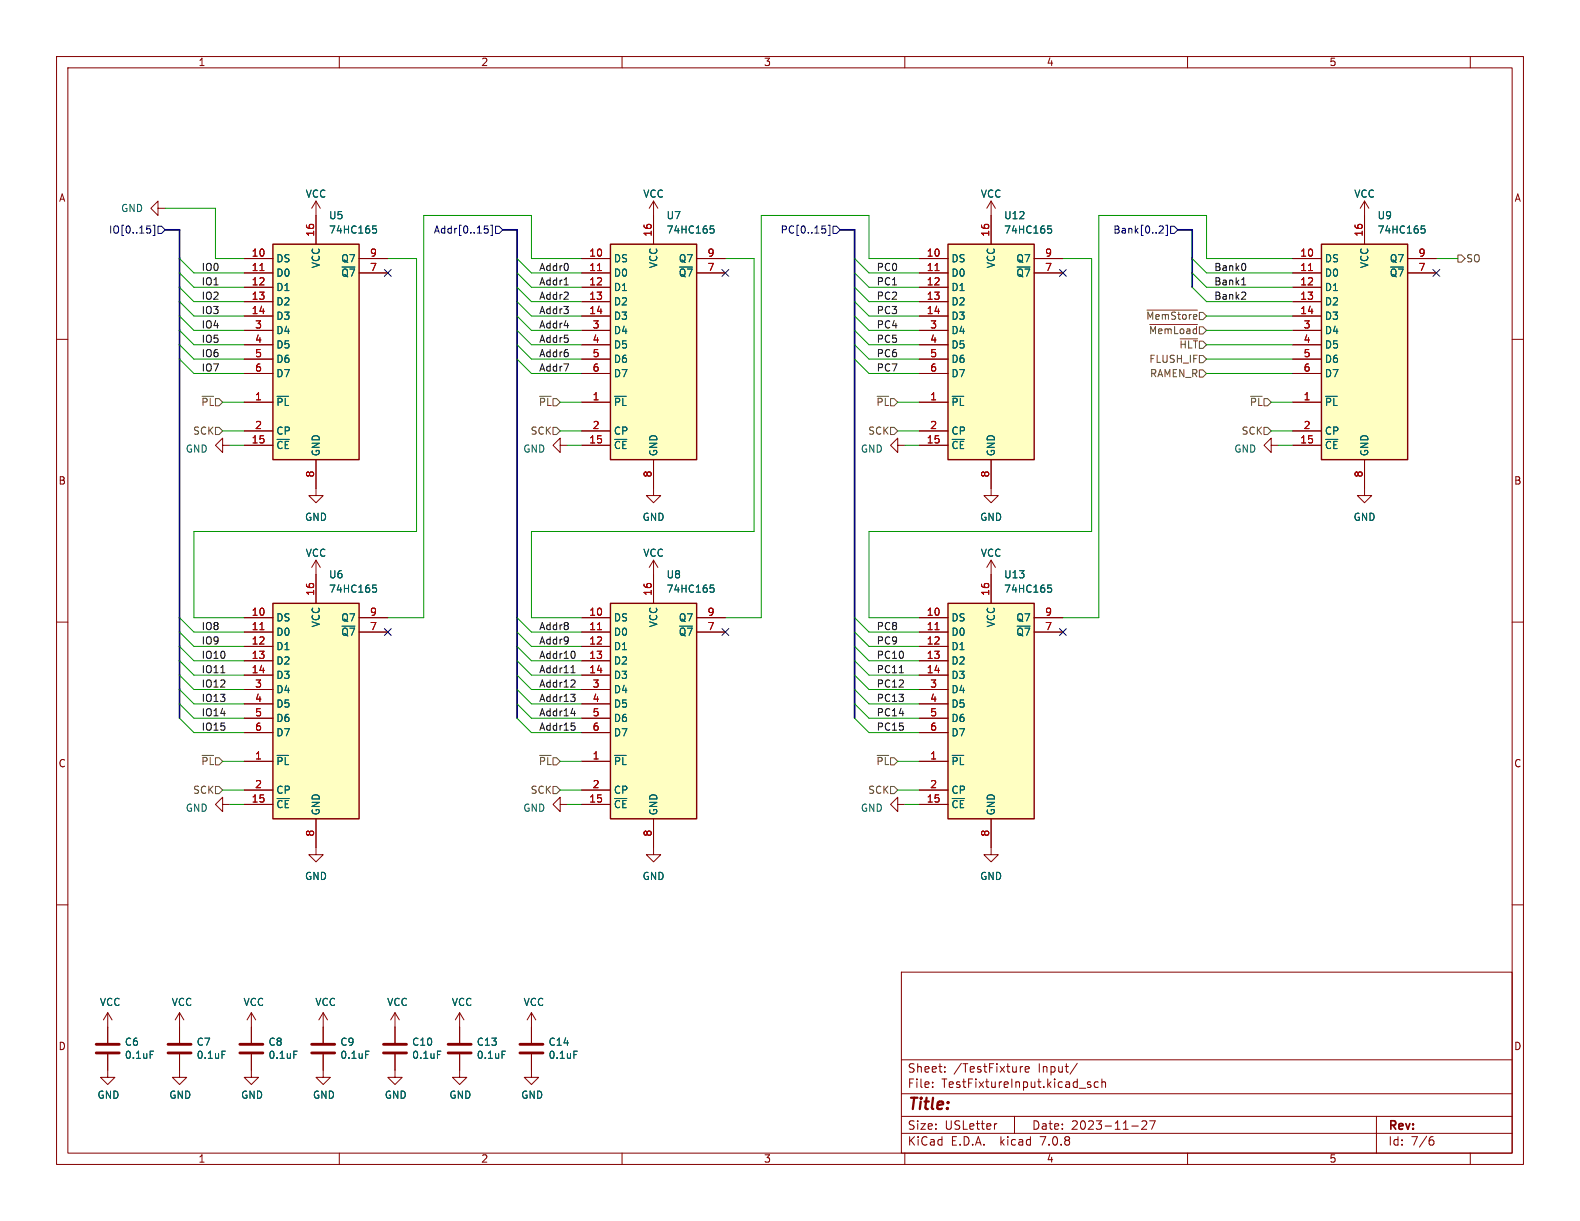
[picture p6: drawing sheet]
<svg xmlns="http://www.w3.org/2000/svg" width="279mm" height="216mm" viewBox="0 0 279 216" stroke-linecap="round" stroke-linejoin="round" font-family="sans-serif">
<g fill="none" stroke="#840000" stroke-width=".18">
<path d="M10 10h259.4v195.9h-259.4zM12 12h255.4v191.9h-255.4zM60 10v2M110 10v2M160 10v2M210 10v2M260 10v2M27.9 36.8v-1.2l-1.2 1.2 1.2 1.3v-1.3h1.3M55.9 35.6v7.6M55.9 35.6l-.8 1.2M55.9 35.6l.7 1.2M115.6 35.6l-.8 1.2"/>
<path d="M115.6 35.6v7.6M115.6 35.6l.7 1.2M175.3 35.6v7.6M175.3 35.6l-.8 1.2M175.3 35.6l.7 1.2M241.3 35.6v7.6M241.3 35.6l-.8 1.2M241.3 35.6l.8 1.2M10 60h2M43.2 45.7h5.1M43.2 48.3h5.1M43.2 50.8h5.1"/>
<path d="M43.2 53.3h5.1M43.2 55.9h5.1M43.2 58.4h5.1M63.5 45.7h5.1M63.5 48.3h5.1M102.9 45.7h5M102.9 48.3h5M102.9 50.8h5M102.9 53.3h5M102.9 55.9h5M102.9 58.4h5M123.2 45.7h5.1"/>
<path d="M123.2 48.3h5.1M162.6 45.7h5M162.6 48.3h5M162.6 50.8h5M162.6 53.3h5M162.6 55.9h5M162.6 58.4h5M182.9 45.7h5.1M182.9 48.3h5.1M228.6 45.7h5.1M228.6 48.3h5.1M228.6 50.8h5.1"/>
<path d="M228.6 53.3h5.1M228.6 55.9h5.1M228.6 58.4h5.1M248.9 45.7h5.1M248.9 48.3h5.1M267.4 60h2M39.4 78.7v-1.2l-1.3 1.2 1.3 1.3v-1.3h1.2M43.2 71.1h5.1M43.2 78.7h5.1M43.2 76.2h5.1M43.2 61h5.1M43.2 63.5h5.1"/>
<path d="M43.2 66h5.1M99.1 78.7v-1.2l-1.3 1.2 1.3 1.3v-1.3h1.2M102.9 71.1h5M102.9 78.7h5M102.9 76.2h5M102.9 61h5M102.9 63.5h5M102.9 66h5M158.7 78.7v-1.2l-1.2 1.2 1.2 1.3v-1.3h1.3M162.6 71.1h5M162.6 78.7h5M162.6 76.2h5"/>
<path d="M162.6 61h5M162.6 63.5h5M162.6 66h5M224.8 78.7v-1.2l-1.3 1.2 1.3 1.3v-1.3h1.3M228.6 71.1h5.1M228.6 78.7h5.1M228.6 76.2h5.1M228.6 61h5.1M228.6 63.5h5.1M228.6 66h5.1M55.9 81.3v6.3h1.2l-1.2 1.3-1.3-1.3h1.3M55.9 99.1v7.6"/>
<path d="M55.9 99.1l-.8 1.2M55.9 99.1l.7 1.2M115.6 81.3v6.3h1.2l-1.2 1.3-1.3-1.3h1.3M115.6 99.1v7.6M115.6 99.1l-.8 1.2M115.6 99.1l.7 1.2M175.3 81.3v6.3h1.2l-1.2 1.3-1.3-1.3h1.3M175.3 99.1v7.6M175.3 99.1l-.8 1.2M175.3 99.1l.7 1.2M241.3 81.3v6.3h1.3l-1.3 1.3-1.3-1.3h1.3M10 110h2"/>
<path d="M43.2 109.2h5.1M43.2 111.8h5.1M43.2 114.3h5.1M43.2 116.8h5.1M43.2 119.4h5.1M63.5 109.2h5.1M63.5 111.8h5.1M102.9 109.2h5M102.9 111.8h5M102.9 114.3h5M102.9 116.8h5M102.9 119.4h5"/>
<path d="M123.2 109.2h5.1M123.2 111.8h5.1M162.6 109.2h5M162.6 111.8h5M162.6 114.3h5M162.6 116.8h5M162.6 119.4h5M182.9 109.2h5.1M182.9 111.8h5.1M267.4 110h2M43.2 134.6h5.1M43.2 139.7h5.1"/>
<path d="M43.2 121.9h5.1M43.2 124.5h5.1M43.2 127h5.1M43.2 129.5h5.1M102.9 134.6h5M102.9 139.7h5M102.9 121.9h5M102.9 124.5h5M102.9 127h5M102.9 129.5h5M162.6 134.6h5M162.6 139.7h5"/>
<path d="M162.6 121.9h5M162.6 124.5h5M162.6 127h5M162.6 129.5h5M10 160h2M39.4 142.2v-1.2l-1.3 1.2 1.3 1.3v-1.3h1.2M43.2 142.2h5.1M55.9 144.8v6.3h1.2l-1.2 1.3-1.3-1.3h1.3M99.1 142.2v-1.2l-1.3 1.2 1.3 1.3v-1.3h1.2M102.9 142.2h5M115.6 144.8v6.3h1.2l-1.2 1.3-1.3-1.3h1.3M158.7 142.2v-1.2l-1.2 1.2 1.2 1.3v-1.3h1.3"/>
<path d="M162.6 142.2h5M175.3 144.8v6.3h1.2l-1.2 1.3-1.3-1.3h1.3M267.4 160h2M19 179.1v5.3M19 179.1l-.7 1.2M19 179.1l.8 1.2M31.7 179.1v5.3M31.7 179.1l-.7 1.2M31.7 179.1l.8 1.2M44.4 179.1l-.7 1.2M44.4 179.1v5.3M44.4 179.1l.8 1.2"/>
<path d="M57.1 179.1v5.3M57.1 179.1l-.7 1.2M57.1 179.1l.8 1.2M69.8 179.1v5.3M69.8 179.1l-.7 1.2M69.8 179.1l.8 1.2M81.3 179.1v5.3M81.3 179.1l-.8 1.2M81.3 179.1l.7 1.2M94 179.1v5.3M94 179.1l-.8 1.2M94 179.1l.7 1.2"/>
<path d="M159.4 171.9h108v32h-108zM19 186.4v4.1h1.3l-1.3 1.3-1.2-1.3h1.2M31.7 186.4v4.1h1.3l-1.3 1.3-1.2-1.3h1.2M44.4 186.4v4.1h1.3l-1.3 1.3-1.2-1.3h1.2M57.1 186.4v4.1h1.3l-1.3 1.3-1.2-1.3h1.2M69.8 186.4v4.1h1.3l-1.3 1.3-1.2-1.3h1.2M81.3 186.4v4.1h1.2l-1.2 1.3-1.3-1.3h1.3M94 186.4v4.1h1.2l-1.2 1.3-1.3-1.3h1.3M159.4 197.4h108M159.4 193.4h108M159.4 187.4h108M164.9 192.1v.2"/>
<path d="M164.9 191.4v.1M167.1 189.4v.2M167.1 188.7v.1M176.3 198.7l-.3 .1M179.4 197.4v3M180.4 188.6v1M180.9 188.6l-.3 .1-.2 .2M181.3 189.1l.7-.2-.1-.2-.4-.1-.2 .2 .1 .7h.5M190.5 188l-1.3 1.9M192.9 191.4l-.4-.1-.2 .2 .1 .2 .5 .2v.3h-.6M194.2 191.4l-.4-.1-.3 .3v.4l.1 .2h.6M194.9 191.4l.2-.1 .3 .1 .1 .9"/>
<path d="M194.9 190.8v1.5M200.1 199.1h1.2M201.9 198.3l.6-.1 .2 .1 .1 .3-.9 1.1h.9M203.3 198.2h1l-.7 1.5M243.4 197.4v6.5M60 203.9v2M110 203.9v2M159.4 200.4h108M160 203.9v2M210 203.9v2M253 201.6h.3l.3 .2-.1 .5-.5 .2M253.4 201l-.4 .1"/>
<path d="M260 203.9v2"/>
</g>
<g fill="none" stroke="#840000" stroke-width=".51">
<path d="M17 186.2h4.1M17 184.7h4.1M29.7 186.2h4.1M29.7 184.7h4.1M42.4 186.2h4.1M42.4 184.7h4.1M55.1 186.2h4.1M55.1 184.7h4.1M67.8 186.2h4.1M67.8 184.7h4.1M79.2 186.2h4.1M79.2 184.7h4.1"/>
<path d="M91.9 186.2h4.1M91.9 184.7h4.1"/>
</g>
<g fill="none" stroke="#006464" stroke-width=".18">
<path d="M65.9 39.9h.6M125.6 39.9h.6M185.3 39.9h.6M251.3 39.9h.7M66 40.4h.3l.3 .3-.1 .4-.5 .1M125.7 40.4h.3l.3 .3-.1 .4-.5 .1M185.4 40.4h.3l.3 .3-.1 .4-.5 .1M251.5 40.4h.3l.2 .3v.4l-.5 .1M49 70.1h2M108.7 70.1h2M168.4 70.1h2M234.4 70.1h2.1"/>
<path d="M65.9 103.4h.6M66 103.9h.3l.3 .3-.1 .4-.5 .1M125.6 103.4h.6M125.7 103.9h.3l.3 .3-.1 .4-.5 .1M185.3 103.4h.6M185.4 103.9h.3l.3 .3-.1 .4-.5 .1M49 133.6h2M108.7 133.6h2M168.4 133.6h2M26.6 185.9h.6M39.3 185.9h.6M52 185.9h.6"/>
<path d="M64.7 185.9h.6M77.4 185.9h.6M88.8 185.9h.6M101.5 185.9h.6"/>
</g>
<g fill="#ffffc2" stroke="#ffffc2" stroke-width=".18">
<path d="M233.7 43.2h15.2v38.1h-15.2z"/>
<path d="M167.6 106.7h15.3v38.1h-15.3z"/>
<path d="M167.6 43.2h15.3v38.1h-15.3z"/>
<path d="M48.3 43.2h15.2v38.1h-15.2z"/>
<path d="M48.3 106.7h15.2v38.1h-15.2z"/>
<path d="M107.9 43.2h15.3v38.1h-15.3z"/>
<path d="M107.9 106.7h15.3v38.1h-15.3z"/>
</g>
<path d="M48.3 43.2h15.2v38.1h-15.2zM107.9 43.2h15.3v38.1h-15.3zM167.6 43.2h15.3v38.1h-15.3zM233.7 43.2h15.2v38.1h-15.2zM48.3 106.7h15.2v38.1h-15.2zM107.9 106.7h15.3v38.1h-15.3zM167.6 106.7h15.3v38.1h-15.3z" fill="none" stroke="#840000" stroke-width=".25"/>
<path d="M46 47.8h.7M105.7 47.8h.7M165.3 47.8h.8M231.4 47.8h.7M46 111.3h.7M105.7 111.3h.7M165.3 111.3h.8" fill="none" stroke="#a90000" stroke-width=".18"/>
<g fill="none" stroke="#725600" stroke-width=".18">
<path d="M202.8 54.8h9M203.3 57.4h8.5M208.7 59.9h3.1M257.8 45.1h.6l.7 .6-.7 .7h-.6zM35.7 70.1h2.1M38.1 75.6h.6l.7 .6-.7 .6h-.6zM95.4 70.1h2.1M97.8 75.6h.6l.7 .6-.7 .6h-.6zM155.1 70.1h2.1M157.5 75.6h.6l.6 .6-.6 .6h-.6zM212.1 62.9h.6l.7 .6-.7 .6h-.6zM212.1 65.4h.6l.7 .6-.7 .7h-.6z"/>
<path d="M221.1 70.1h2.1M223.5 75.6h.7l.6 .6-.6 .6h-.7zM35.7 133.6h2.1M38.1 139.1h.6l.7 .6-.7 .6h-.6zM95.4 133.6h2.1M97.8 139.1h.6l.7 .6-.7 .6h-.6zM155.1 133.6h2.1M157.5 139.1h.6l.6 .6-.6 .6h-.6z"/>
</g>
<g fill="none" stroke="#000084" stroke-width=".18">
<path d="M26 39.9h.6M27.1 39.8h.3v1.8h-.3M85.7 39.9h.6M86.8 39.8h.3v1.8h-.3M145.4 39.9h.6M146.5 39.8h.3v1.8h-.3M205.2 39.9l.4 .1 .1 .3-.8 .9h.8M206.1 39.8h.3v1.8h-.3M26.4 40.4l.2 .3v.3l-.2 .2M27.9 40h.7l.6 .6-.6 .7h-.7zM68 47.7l1.2 1.2M69.2 47.7l-1.2 1.2"/>
<path d="M85.7 40.5l.4-.1 .2 .3-.1 .5h-.5M87.6 40h.7l.6 .6-.6 .7h-.7zM127.7 47.7l1.2 1.2M128.9 47.7l-1.2 1.2M145.8 40.4l.2 .3v.3l-.2 .2M147.3 40h.7l.6 .6-.6 .7h-.7zM187.4 47.7l1.2 1.2M188.6 47.7l-1.2 1.2M207 40h.6l.7 .6-.7 .7h-.6zM253.4 47.7l1.2 1.2M254.6 47.7l-1.2 1.2M68 111.2l1.2 1.2"/>
<path d="M69.2 111.2l-1.2 1.2M127.7 111.2l1.2 1.2M128.9 111.2l-1.2 1.2M187.4 111.2l1.2 1.2M188.6 111.2l-1.2 1.2"/>
</g>
<g fill="none" stroke="#0f0f0f" stroke-width=".18">
<path d="M99.8 50.4h.7M99.8 57.6h.8M219.6 50.4h.7M219.8 49.3l.1-.2v1.3M220.2 46.7l.1 .3-.1 .7M220.2 51.7l.1 .2-.1 .3-.7 .7h.8M99.7 64.3h.9l-.6 1.3M39 119h.8M101 119h.7M101.2 117.9l.1-.2v1.3M101.4 115.1a.79 .79 0 0 1 0 1.3M159 119h.8"/>
<path d="M100.9 122.8h.8l-.4 .4M101 126.2h.8M101 127.8h.6M101.5 128.3l.2 .3v.3l-.2 .2M101.5 120.2l.2 .3-.1 .3-.7 .7h.8M101.5 123.2l.2 .3v.3l-.2 .2M101.6 125.7v.9"/>
</g>
<path d="M29.2 40.6h2.5v86.4M88.9 40.6h2.5v86.4M148.6 40.6h2.5v86.4M208.3 40.6h2.5v10.2" fill="none" stroke="#000084" stroke-width=".3"/>
<g fill="none" stroke="#009600" stroke-width=".18">
<path d="M29.2 36.8h8.9v8.9h5.1M31.7 53.3l2.6 2.6h8.9M31.7 50.8l2.6 2.5h8.9M31.7 48.3l2.6 2.5h8.9M31.7 45.7l2.6 2.6h8.9M31.7 55.9l2.6 2.5h8.9M31.7 58.4l2.6 2.6h8.9M68.6 45.7h5.1v48.3h-39.4v15.2h8.9M91.4 53.3l2.6 2.6h8.9M91.4 50.8l2.6 2.5h8.9M91.4 48.3l2.6 2.5h8.9M91.4 45.7l2.6 2.6h8.9"/>
<path d="M91.4 55.9l2.6 2.5h8.9M91.4 58.4l2.6 2.6h8.9M102.9 45.7h-8.9v-7.6h-19.1v71.1h-6.3M128.3 45.7h5v48.3h-39.3v15.2h8.9M151.1 53.3l2.6 2.6h8.9M151.1 50.8l2.6 2.5h8.9M151.1 48.3l2.6 2.5h8.9M151.1 45.7l2.6 2.6h8.9M151.1 55.9l2.6 2.5h8.9M151.1 58.4l2.6 2.6h8.9M162.6 45.7h-8.9v-7.6h-19.1v71.1h-6.3M188 45.7h5v48.3h-39.3v15.2h8.9"/>
<path d="M210.8 50.8l2.6 2.5h15.2M210.8 48.3l2.6 2.5h15.2M210.8 45.7l2.6 2.6h15.2M213.4 55.9h15.2M213.4 58.4h15.2M228.6 45.7h-15.2v-7.6h-19.1v71.1h-6.3M254 45.7h3.8M31.7 63.5l2.6 2.5h8.9M31.7 61l2.6 2.5h8.9M39.4 71.1h3.8M39.4 76.2h3.8M40.6 78.7h2.6"/>
<path d="M91.4 63.5l2.6 2.5h8.9M91.4 61l2.6 2.5h8.9M99.1 71.1h3.8M99.1 76.2h3.8M100.3 78.7h2.6M151.1 63.5l2.6 2.5h8.9M151.1 61l2.6 2.5h8.9M158.7 71.1h3.9M158.7 76.2h3.9M160 78.7h2.6M213.4 66h15.2M213.4 63.5h15.2"/>
<path d="M213.4 61h15.2M224.8 71.1h3.8M224.8 76.2h3.8M226.1 78.7h2.5M31.7 119.4l2.6 2.5h8.9M31.7 116.8l2.6 2.6h8.9M31.7 109.2l2.6 2.6h8.9M31.7 114.3l2.6 2.5h8.9M31.7 111.8l2.6 2.5h8.9M91.4 119.4l2.6 2.5h8.9M91.4 116.8l2.6 2.6h8.9M91.4 109.2l2.6 2.6h8.9"/>
<path d="M91.4 114.3l2.6 2.5h8.9M91.4 111.8l2.6 2.5h8.9M151.1 119.4l2.6 2.5h8.9M151.1 116.8l2.6 2.6h8.9M151.1 109.2l2.6 2.6h8.9M151.1 114.3l2.6 2.5h8.9M151.1 111.8l2.6 2.5h8.9M31.7 124.5l2.6 2.5h8.9M31.7 121.9l2.6 2.6h8.9M31.7 127l2.6 2.5h8.9M39.4 139.7h3.8M39.4 134.6h3.8"/>
<path d="M91.4 124.5l2.6 2.5h8.9M91.4 121.9l2.6 2.6h8.9M91.4 127l2.6 2.5h8.9M99.1 139.7h3.8M99.1 134.6h3.8M151.1 124.5l2.6 2.5h8.9M151.1 121.9l2.6 2.6h8.9M151.1 127l2.6 2.5h8.9M158.7 139.7h3.9M158.7 134.6h3.9M40.6 142.2h2.6M100.3 142.2h2.6"/>
<path d="M160 142.2h2.6"/>
</g>
<text font-size="2.8" fill="#840000" x="160.4" y="196.8">Title:</text>
<g font-size="2.1" fill="#840000">
<text x="160.4" y="189.9">Sheet:</text>
<text x="168.6" y="189.9">/TestFixture</text>
<text x="183.6" y="189.9">Input/</text>
<text x="160.4" y="192.6">File:</text>
<text x="166.5" y="192.6">TestFixtureInput.kicad_sch</text>
<text x="160.4" y="202.8">KiCad</text>
<text x="160.4" y="200">Size:</text>
<text x="167.1" y="200">USLetter</text>
<text x="168.1" y="202.8">E.D.A.</text>
<text x="177" y="202.8">kicad</text>
<text x="182.4" y="200">Date:</text>
<text x="184.2" y="202.8">7.0.8</text>
<text x="189.4" y="200">2023-11-27</text>
<text x="245.4" y="200.2">Rev:</text>
<text x="245.4" y="202.8">Id:</text>
<text x="249.5" y="202.8">7/6</text>
</g>
<g font-size="1.8" fill="#840000">
<text x="35" y="11.9">1</text>
<text x="85" y="11.9">2</text>
<text x="135" y="11.9">3</text>
<text x="185" y="11.9">4</text>
<text x="235" y="11.9">5</text>
<text x="10.3" y="35.9">A</text>
<text x="267.7" y="35.9">A</text>
<text x="10.3" y="85.9">B</text>
<text x="267.7" y="85.9">B</text>
<text x="10.3" y="135.9">C</text>
<text x="267.7" y="135.9">C</text>
<text x="10.3" y="185.9">D</text>
<text x="267.7" y="185.9">D</text>
<text x="35" y="205.8">1</text>
<text x="85" y="205.8">2</text>
<text x="135" y="205.8">3</text>
<text x="185" y="205.8">4</text>
<text x="235" y="205.8">5</text>
</g>
<g font-size="1.8" fill="#006464">
<text x="54" y="35.2">VCC</text>
<text x="113.7" y="35.2">VCC</text>
<text x="173.3" y="35.2">VCC</text>
<text x="239.4" y="35.2">VCC</text>
<text x="21.3" y="37.7">GND</text>
<text x="58.1" y="39">U5</text>
<text x="58.1" y="41.5">74HC165</text>
<text x="117.8" y="39">U7</text>
<text x="117.8" y="41.5">74HC165</text>
<text x="177.5" y="39">U12</text>
<text x="177.5" y="41.5">74HC165</text>
<text x="243.5" y="39">U9</text>
<text x="243.5" y="41.5">74HC165</text>
<text x="48.8" y="46.6">DS</text>
<text x="56.7" y="47.5" transform="rotate(-90 56.7 47.5)">VCC</text>
<text x="60.2" y="46.6">Q7</text>
<text x="108.5" y="46.6">DS</text>
<text x="116.4" y="47.5" transform="rotate(-90 116.4 47.5)">VCC</text>
<text x="119.9" y="46.6">Q7</text>
<text x="168.1" y="46.6">DS</text>
<text x="176.1" y="47.5" transform="rotate(-90 176.1 47.5)">VCC</text>
<text x="179.6" y="46.6">Q7</text>
<text x="234.2" y="46.6">DS</text>
<text x="242.2" y="47.5" transform="rotate(-90 242.2 47.5)">VCC</text>
<text x="245.7" y="46.6">Q7</text>
<text x="48.8" y="49.1">D0</text>
<text x="48.8" y="51.7">D1</text>
<text x="60.2" y="49.1">~{Q7}</text>
<text x="108.5" y="49.1">D0</text>
<text x="108.5" y="51.7">D1</text>
<text x="119.9" y="49.1">~{Q7}</text>
<text x="168.1" y="49.1">D0</text>
<text x="168.1" y="51.7">D1</text>
<text x="179.6" y="49.1">~{Q7}</text>
<text x="234.2" y="49.1">D0</text>
<text x="234.2" y="51.7">D1</text>
<text x="245.7" y="49.1">~{Q7}</text>
<text x="48.8" y="54.2">D2</text>
<text x="48.8" y="56.7">D3</text>
<text x="48.8" y="59.3">D4</text>
<text x="108.5" y="54.2">D2</text>
<text x="108.5" y="56.7">D3</text>
<text x="108.5" y="59.3">D4</text>
<text x="168.1" y="54.2">D2</text>
<text x="168.1" y="56.7">D3</text>
<text x="168.1" y="59.3">D4</text>
<text x="234.2" y="54.2">D2</text>
<text x="234.2" y="56.7">D3</text>
<text x="234.2" y="59.3">D4</text>
<text x="48.8" y="61.8">D5</text>
<text x="48.8" y="64.4">D6</text>
<text x="108.5" y="61.8">D5</text>
<text x="108.5" y="64.4">D6</text>
<text x="168.1" y="61.8">D5</text>
<text x="168.1" y="64.4">D6</text>
<text x="234.2" y="61.8">D5</text>
<text x="234.2" y="64.4">D6</text>
<text x="48.8" y="72">~{PL}</text>
<text x="48.8" y="66.9">D7</text>
<text x="108.5" y="72">~{PL}</text>
<text x="108.5" y="66.9">D7</text>
<text x="168.1" y="72">~{PL}</text>
<text x="168.1" y="66.9">D7</text>
<text x="234.2" y="72">~{PL}</text>
<text x="234.2" y="66.9">D7</text>
<text x="48.8" y="77.1">CP</text>
<text x="108.5" y="77.1">CP</text>
<text x="168.1" y="77.1">CP</text>
<text x="234.2" y="77.1">CP</text>
<text x="32.7" y="80.2">GND</text>
<text x="48.8" y="79.6">~{CE}</text>
<text x="56.7" y="80.8" transform="rotate(-90 56.7 80.8)">GND</text>
<text x="92.4" y="80.2">GND</text>
<text x="108.5" y="79.6">~{CE}</text>
<text x="116.4" y="80.8" transform="rotate(-90 116.4 80.8)">GND</text>
<text x="152.1" y="80.2">GND</text>
<text x="168.1" y="79.6">~{CE}</text>
<text x="176.1" y="80.8" transform="rotate(-90 176.1 80.8)">GND</text>
<text x="218.2" y="80.2">GND</text>
<text x="234.2" y="79.6">~{CE}</text>
<text x="242.2" y="80.8" transform="rotate(-90 242.2 80.8)">GND</text>
<text x="53.8" y="92.3">GND</text>
<text x="113.5" y="92.3">GND</text>
<text x="173.2" y="92.3">GND</text>
<text x="239.3" y="92.3">GND</text>
<text x="54" y="98.7">VCC</text>
<text x="113.7" y="98.7">VCC</text>
<text x="173.3" y="98.7">VCC</text>
<text x="58.1" y="102.5">U6</text>
<text x="58.1" y="105">74HC165</text>
<text x="117.8" y="102.5">U8</text>
<text x="117.8" y="105">74HC165</text>
<text x="177.5" y="102.5">U13</text>
<text x="177.5" y="105">74HC165</text>
<text x="48.8" y="110.1">DS</text>
<text x="48.8" y="112.6">D0</text>
<text x="56.7" y="111" transform="rotate(-90 56.7 111)">VCC</text>
<text x="60.2" y="112.6">~{Q7}</text>
<text x="60.2" y="110.1">Q7</text>
<text x="108.5" y="110.1">DS</text>
<text x="108.5" y="112.6">D0</text>
<text x="116.4" y="111" transform="rotate(-90 116.4 111)">VCC</text>
<text x="119.9" y="112.6">~{Q7}</text>
<text x="119.9" y="110.1">Q7</text>
<text x="168.1" y="110.1">DS</text>
<text x="168.1" y="112.6">D0</text>
<text x="176.1" y="111" transform="rotate(-90 176.1 111)">VCC</text>
<text x="179.6" y="112.6">~{Q7}</text>
<text x="179.6" y="110.1">Q7</text>
<text x="48.8" y="115.2">D1</text>
<text x="48.8" y="117.7">D2</text>
<text x="108.5" y="115.2">D1</text>
<text x="108.5" y="117.7">D2</text>
<text x="168.1" y="115.2">D1</text>
<text x="168.1" y="117.7">D2</text>
<text x="48.8" y="120.2">D3</text>
<text x="48.8" y="122.8">D4</text>
<text x="48.8" y="125.3">D5</text>
<text x="108.5" y="120.2">D3</text>
<text x="108.5" y="122.8">D4</text>
<text x="108.5" y="125.3">D5</text>
<text x="168.1" y="120.2">D3</text>
<text x="168.1" y="122.8">D4</text>
<text x="168.1" y="125.3">D5</text>
<text x="48.8" y="127.9">D6</text>
<text x="48.8" y="130.4">D7</text>
<text x="108.5" y="127.9">D6</text>
<text x="108.5" y="130.4">D7</text>
<text x="168.1" y="127.9">D6</text>
<text x="168.1" y="130.4">D7</text>
<text x="48.8" y="135.5">~{PL}</text>
<text x="108.5" y="135.5">~{PL}</text>
<text x="168.1" y="135.5">~{PL}</text>
<text x="32.7" y="143.7">GND</text>
<text x="48.8" y="143.1">~{CE}</text>
<text x="48.8" y="140.6">CP</text>
<text x="92.4" y="143.7">GND</text>
<text x="108.5" y="143.1">~{CE}</text>
<text x="108.5" y="140.6">CP</text>
<text x="152.1" y="143.7">GND</text>
<text x="168.1" y="143.1">~{CE}</text>
<text x="168.1" y="140.6">CP</text>
<text x="56.7" y="144.3" transform="rotate(-90 56.7 144.3)">GND</text>
<text x="116.4" y="144.3" transform="rotate(-90 116.4 144.3)">GND</text>
<text x="176.1" y="144.3" transform="rotate(-90 176.1 144.3)">GND</text>
<text x="53.8" y="155.8">GND</text>
<text x="113.5" y="155.8">GND</text>
<text x="173.2" y="155.8">GND</text>
<text x="17.6" y="178.1">VCC</text>
<text x="30.3" y="178.1">VCC</text>
<text x="43" y="178.1">VCC</text>
<text x="55.7" y="178.1">VCC</text>
<text x="68.4" y="178.1">VCC</text>
<text x="79.8" y="178.1">VCC</text>
<text x="92.5" y="178.1">VCC</text>
<text x="22" y="185.1">C6</text>
<text x="34.7" y="185.1">C7</text>
<text x="47.4" y="185.1">C8</text>
<text x="60.1" y="185.1">C9</text>
<text x="72.8" y="185.1">C10</text>
<text x="84.2" y="185.1">C13</text>
<text x="96.9" y="185.1">C14</text>
<text x="22" y="187.4">0.1uF</text>
<text x="34.7" y="187.4">0.1uF</text>
<text x="47.4" y="187.4">0.1uF</text>
<text x="60.1" y="187.4">0.1uF</text>
<text x="72.8" y="187.4">0.1uF</text>
<text x="84.2" y="187.4">0.1uF</text>
<text x="96.9" y="187.4">0.1uF</text>
<text x="17.1" y="194.5">GND</text>
<text x="29.8" y="194.5">GND</text>
<text x="42.5" y="194.5">GND</text>
<text x="55.2" y="194.5">GND</text>
<text x="67.9" y="194.5">GND</text>
<text x="79.4" y="194.5">GND</text>
<text x="92.1" y="194.5">GND</text>
</g>
<g font-size="1.8" fill="#000084">
<text x="19.2" y="41.5">IO[0..15]</text>
<text x="76.6" y="41.5">Addr[0..15]</text>
<text x="137.9" y="41.5">PC[0..15]</text>
<text x="196.8" y="41.5">Bank[0..2]</text>
</g>
<g font-size="1.8" fill="#a90000">
<text x="55.6" y="42" transform="rotate(-90 55.6 42)">16</text>
<text x="115.3" y="42" transform="rotate(-90 115.3 42)">16</text>
<text x="175" y="42" transform="rotate(-90 175 42)">16</text>
<text x="241" y="42" transform="rotate(-90 241 42)">16</text>
<text x="44.4" y="45.5">10</text>
<text x="65.3" y="45.5">9</text>
<text x="104.1" y="45.5">10</text>
<text x="125" y="45.5">9</text>
<text x="163.8" y="45.5">10</text>
<text x="184.7" y="45.5">9</text>
<text x="229.8" y="45.5">10</text>
<text x="250.8" y="45.5">9</text>
<text x="44.4" y="48">11</text>
<text x="44.4" y="50.5">12</text>
<text x="44.4" y="53.1">13</text>
<text x="65.3" y="48">7</text>
<text x="104.1" y="48">11</text>
<text x="104.1" y="50.5">12</text>
<text x="104.1" y="53.1">13</text>
<text x="125" y="48">7</text>
<text x="163.8" y="48">11</text>
<text x="163.8" y="50.5">12</text>
<text x="163.8" y="53.1">13</text>
<text x="184.7" y="48">7</text>
<text x="229.8" y="48">11</text>
<text x="229.8" y="50.5">12</text>
<text x="229.8" y="53.1">13</text>
<text x="250.8" y="48">7</text>
<text x="44.4" y="55.6">14</text>
<text x="45" y="58.2">3</text>
<text x="104.1" y="55.6">14</text>
<text x="104.7" y="58.2">3</text>
<text x="163.8" y="55.6">14</text>
<text x="164.4" y="58.2">3</text>
<text x="229.8" y="55.6">14</text>
<text x="230.4" y="58.2">3</text>
<text x="45" y="60.7">4</text>
<text x="45" y="63.2">5</text>
<text x="45" y="65.8">6</text>
<text x="104.7" y="60.7">4</text>
<text x="104.7" y="63.2">5</text>
<text x="104.7" y="65.8">6</text>
<text x="164.4" y="60.7">4</text>
<text x="164.4" y="63.2">5</text>
<text x="164.4" y="65.8">6</text>
<text x="230.4" y="60.7">4</text>
<text x="230.4" y="63.2">5</text>
<text x="230.4" y="65.8">6</text>
<text x="45" y="70.9">1</text>
<text x="104.7" y="70.9">1</text>
<text x="164.4" y="70.9">1</text>
<text x="230.4" y="70.9">1</text>
<text x="45" y="75.9">2</text>
<text x="104.7" y="75.9">2</text>
<text x="164.4" y="75.9">2</text>
<text x="230.4" y="75.9">2</text>
<text x="44.4" y="78.5">15</text>
<text x="104.1" y="78.5">15</text>
<text x="163.8" y="78.5">15</text>
<text x="229.8" y="78.5">15</text>
<text x="55.6" y="84.5" transform="rotate(-90 55.6 84.5)">8</text>
<text x="115.3" y="84.5" transform="rotate(-90 115.3 84.5)">8</text>
<text x="175" y="84.5" transform="rotate(-90 175 84.5)">8</text>
<text x="241" y="84.5" transform="rotate(-90 241 84.5)">8</text>
<text x="55.6" y="105.5" transform="rotate(-90 55.6 105.5)">16</text>
<text x="115.3" y="105.5" transform="rotate(-90 115.3 105.5)">16</text>
<text x="175" y="105.5" transform="rotate(-90 175 105.5)">16</text>
<text x="44.4" y="109">10</text>
<text x="44.4" y="111.5">11</text>
<text x="65.3" y="111.5">7</text>
<text x="65.3" y="109">9</text>
<text x="104.1" y="109">10</text>
<text x="104.1" y="111.5">11</text>
<text x="125" y="111.5">7</text>
<text x="125" y="109">9</text>
<text x="163.8" y="109">10</text>
<text x="163.8" y="111.5">11</text>
<text x="184.7" y="111.5">7</text>
<text x="184.7" y="109">9</text>
<text x="44.4" y="114">12</text>
<text x="44.4" y="116.6">13</text>
<text x="44.4" y="119.1">14</text>
<text x="104.1" y="114">12</text>
<text x="104.1" y="116.6">13</text>
<text x="104.1" y="119.1">14</text>
<text x="163.8" y="114">12</text>
<text x="163.8" y="116.6">13</text>
<text x="163.8" y="119.1">14</text>
<text x="45" y="121.7">3</text>
<text x="45" y="124.2">4</text>
<text x="104.7" y="121.7">3</text>
<text x="104.7" y="124.2">4</text>
<text x="164.4" y="121.7">3</text>
<text x="164.4" y="124.2">4</text>
<text x="45" y="126.7">5</text>
<text x="45" y="129.3">6</text>
<text x="104.7" y="126.7">5</text>
<text x="104.7" y="129.3">6</text>
<text x="164.4" y="126.7">5</text>
<text x="164.4" y="129.3">6</text>
<text x="45" y="134.4">1</text>
<text x="104.7" y="134.4">1</text>
<text x="164.4" y="134.4">1</text>
<text x="44.4" y="142">15</text>
<text x="45" y="139.4">2</text>
<text x="104.1" y="142">15</text>
<text x="104.7" y="139.4">2</text>
<text x="163.8" y="142">15</text>
<text x="164.4" y="139.4">2</text>
<text x="55.6" y="148" transform="rotate(-90 55.6 148)">8</text>
<text x="115.3" y="148" transform="rotate(-90 115.3 148)">8</text>
<text x="175" y="148" transform="rotate(-90 175 148)">8</text>
</g>
<g font-size="1.8" fill="#0f0f0f">
<text x="35.6" y="48">IO0</text>
<text x="95.2" y="48">Addr0</text>
<text x="154.9" y="48">PC0</text>
<text x="214.6" y="48">Bank0</text>
<text x="35.6" y="50.5">IO1</text>
<text x="35.6" y="53.1">IO2</text>
<text x="95.2" y="50.5">Addr1</text>
<text x="95.2" y="53.1">Addr2</text>
<text x="154.9" y="50.5">PC1</text>
<text x="154.9" y="53.1">PC2</text>
<text x="214.6" y="53.1">Bank2</text>
<text x="214.6" y="50.5">Bank1</text>
<text x="35.6" y="55.6">IO3</text>
<text x="35.6" y="58.2">IO4</text>
<text x="95.2" y="55.6">Addr3</text>
<text x="95.2" y="58.2">Addr4</text>
<text x="154.9" y="55.6">PC3</text>
<text x="154.9" y="58.2">PC4</text>
<text x="35.6" y="63.2">IO6</text>
<text x="35.6" y="65.8">IO7</text>
<text x="35.6" y="60.7">IO5</text>
<text x="95.2" y="63.2">Addr6</text>
<text x="95.2" y="60.7">Addr5</text>
<text x="95.2" y="65.8">Addr7</text>
<text x="154.9" y="63.2">PC6</text>
<text x="154.9" y="65.8">PC7</text>
<text x="154.9" y="60.7">PC5</text>
<text x="35.6" y="111.5">IO8</text>
<text x="95.2" y="111.5">Addr8</text>
<text x="154.9" y="111.5">PC8</text>
<text x="35.6" y="119.1">IO11</text>
<text x="35.6" y="116.6">IO10</text>
<text x="35.6" y="114">IO9</text>
<text x="95.2" y="114">Addr9</text>
<text x="95.2" y="116.6">Addr10</text>
<text x="95.2" y="119.1">Addr11</text>
<text x="154.9" y="119.1">PC11</text>
<text x="154.9" y="114">PC9</text>
<text x="154.9" y="116.6">PC10</text>
<text x="35.6" y="124.2">IO13</text>
<text x="35.6" y="121.7">IO12</text>
<text x="95.2" y="124.2">Addr13</text>
<text x="95.2" y="121.7">Addr12</text>
<text x="154.9" y="121.7">PC12</text>
<text x="154.9" y="124.2">PC13</text>
<text x="35.6" y="129.3">IO15</text>
<text x="35.6" y="126.7">IO14</text>
<text x="95.2" y="129.3">Addr15</text>
<text x="95.2" y="126.7">Addr14</text>
<text x="154.9" y="129.3">PC15</text>
<text x="154.9" y="126.7">PC14</text>
</g>
<g font-size="1.8" fill="#725600">
<text x="259.2" y="46.6">SO</text>
<text x="202.6" y="56.7">~{MemStore}</text>
<text x="203.1" y="59.3">~{MemLoad}</text>
<text x="203.1" y="64.4">FLUSH_IF</text>
<text x="208.5" y="61.8">~{HLT}</text>
<text x="35.5" y="72">~{PL}</text>
<text x="95.2" y="72">~{PL}</text>
<text x="154.9" y="72">~{PL}</text>
<text x="203.3" y="66.9">RAMEN_R</text>
<text x="220.9" y="72">~{PL}</text>
<text x="34" y="77.1">SCK</text>
<text x="93.7" y="77.1">SCK</text>
<text x="153.4" y="77.1">SCK</text>
<text x="219.5" y="77.1">SCK</text>
<text x="35.5" y="135.5">~{PL}</text>
<text x="95.2" y="135.5">~{PL}</text>
<text x="154.9" y="135.5">~{PL}</text>
<text x="34" y="140.6">SCK</text>
<text x="93.7" y="140.6">SCK</text>
<text x="153.4" y="140.6">SCK</text>
</g>
</svg>
